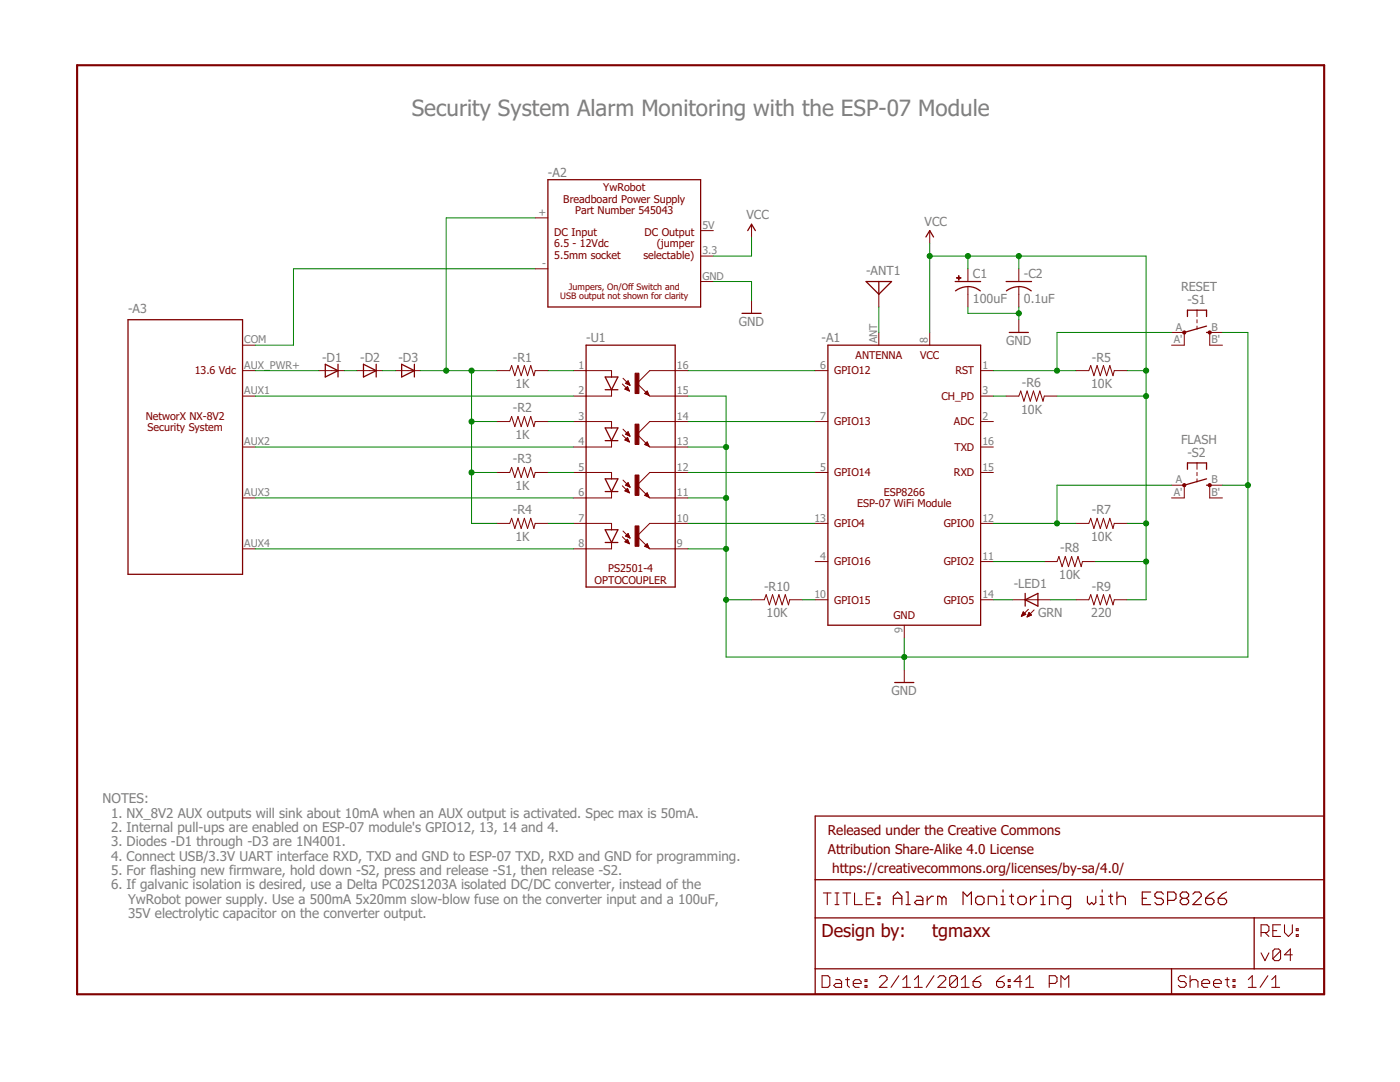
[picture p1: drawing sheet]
<svg xmlns="http://www.w3.org/2000/svg" width="279mm" height="216mm" viewBox="0 0 279 216" stroke-linecap="round" stroke-linejoin="round" font-family="sans-serif">
<g fill="none" stroke="#800000" stroke-width=".2">
<path d="M106.8 43.5h2.5M106.8 53.6h2.5M139.8 51.1h2.6M139.8 56.2h2.6M139.8 46h2.6M150 44.7v2.6M150 60v2.5M175.4 58.7v2.6M185.5 46v2.6M193.2 53.6v2.6M193.2 57.2v4.1M203.3 53.6v2.6"/>
<path d="M203.3 57.2v4.1M48.4 74h2.5M48.4 79h2.5M48.4 68.9h2.5M63.6 74h5.1M71.3 74h5M78.9 74h5.1M99.2 74h2.5l.4-1.1 .6 2.1 .7-2.1 .6 2.1 .6-2.1 .7 2.1 .6-2.1 .7 2.1 .2-1h2.5M114.4 74h7.6v1.2M122 77.8v1.2h-7.6M124.2 76.6l1.4 1.4M124.3 75.5l1.4 1.4"/>
<path d="M124.7 77.6l.5-.5 .4 .9M124.7 77.6l.9 .4M124.7 77.6h.8M124.8 76.5l.5-.5 .4 .9zM124.8 77.5h.6M124.9 76.4h.6M124.9 77.4h.4M125 76.6h.6M125 76.3h.5M125 77.8h.5M125.1 77.3h.2M125.1 76.2h.4"/>
<path d="M125.2 77.2h.1M125.3 76.1h.1M125.3 76.7h.3M125.3 77.9h.3M125.6 76.8h.1M125.6 78h.1M128.7 78.5h.7M128.8 78.4h.5M128.9 78.6h.5M128.9 78.3h.4M129.1 78.1h.1M129.1 78.7h.4"/>
<path d="M129.2 78l.3 .9-.8-.4zM129.4 78.8h.1M137.3 74h-7.6l-2.6 2.5 2.6 2.5h7.6M162.7 74h2.5M175.4 66.3v2.6M185.5 66.3v2.6M195.7 74h2.5M195.7 79h2.5M200.8 79h2.5l.4-1 .6 2.1 .7-2.1 .6 2.1 .6-2.1 .7 2.1 .6-2.1 .7 2.1 .2-1.1h2.5M203.3 63.8v2.5M214.8 74h2.5l.4-1.1 .6 2.1 .6-2.1 .7 2.1 .6-2.1 .7 2.1 .6-2.1 .6 2.1 .3-1h2.5M233.8 66.3h2.5v2.6h-2.5"/>
<path d="M238.9 61.9v1.3M238.9 63.8v.6M238.9 65.1v.6M244 66.3h-2.6v2.6h2.6M48.4 89.2h2.5M48.4 99.4h2.5M99.2 84.1h2.5l.4-1 .6 2 .7-2 .6 2 .6-2 .7 2 .6-2 .7 2 .2-1h2.5M99.2 94.3h2.5l.4-1 .6 2 .7-2 .6 2 .6-2 .7 2 .6-2 .7 2 .2-1h2.5M114.4 84.1h7.6v1.3M114.4 94.3h7.6v1.2M122 87.9v1.3h-7.6M122 98.1v1.3h-7.6"/>
<path d="M124.2 86.8l1.4 1.4M124.2 96.9l1.4 1.4M124.3 85.6l1.4 1.4M124.3 95.8l1.4 1.4M124.7 98l.5-.5 .4 .8M124.7 98l.9 .3M124.7 87.8h.7M124.8 97.9h.6M124.8 86.7l.5-.6 .4 .9zM124.8 96.8l.5-.5 .4 .9zM124.9 87.7h.5M124.9 96.8h.7"/>
<path d="M124.9 97.8h.5M124.9 98h.6M124.9 86.6h.6M124.9 86.7h.7M124.9 96.7h.6M125 87.9h.5M125 87.5h.3M125 97.7h.3M125.1 86.4h.4M125.1 96.6h.4M125.1 87.4h.2M125.1 97.6h.2"/>
<path d="M125.2 86.3h.2M125.2 96.9h.4M125.2 98.1h.3M125.2 96.5h.2M125.2 86.8h.4M125.2 87.3l.4 .9M125.2 87.3l-.5 .5 .9 .4M125.2 87.3h.1M125.2 88h.3M125.3 86.2h.1M125.3 96.4h.1M125.5 97.1h.2"/>
<path d="M125.5 98.3h.1M125.5 86.9h.2M125.5 88.1h.1M125.7 97.2h.1M128.7 88.6h.6M128.7 98.9h.7M128.7 98.8h.6M128.8 88.8h.6M128.8 88.5h.5M128.9 98.6h.4M129 88.4h.2M129 98.5h.2"/>
<path d="M129 99h.5M129.1 88.9h.4M129.1 88.3h.1M129.1 98.4h.1M129.2 88.2l.3 .9-.8-.4zM129.2 98.3l.3 .9-.8-.4zM129.3 99.1h.2M129.3 89h.2M137.3 84.1h-7.6l-2.6 2.6 2.6 2.5h7.6M137.3 94.3h-7.6l-2.6 2.5 2.6 2.6h7.6M162.7 84.1h2.5M162.7 94.3h2.5"/>
<path d="M195.7 84.1h2.5M195.7 94.3h2.5M195.7 89.2h2.5M233.8 96.8h2.5v2.6h-2.5M238.9 92.4v1.2M238.9 94.3v.6M238.9 95.5v.7M244 96.8h-2.6v2.6h2.6M48.4 109.5h2.5M99.2 104.4h2.5l.4-1 .6 2.1 .7-2.1 .6 2.1 .6-2.1 .7 2.1 .6-2.1 .7 2.1 .2-1.1h2.5M114.4 104.4h7.6v1.3M122 108.2v1.3h-7.6"/>
<path d="M124.2 107.1l1.4 1.4M124.3 106l1.4 1.4M124.7 108.1l.5-.5 .4 .9zM124.8 108.1h.6M124.8 108.2h.7M124.9 107h.7M124.9 107.9h.5M125 106.8h.5M125 107.8h.3M125.1 107.1h.5M125.1 106.7h.4M125.1 108.3h.4"/>
<path d="M125.2 107.7h.1M125.2 106.6h.2M125.3 106.5l.4 .9M125.3 106.5l-.5 .5 .9 .4M125.3 106.5h.1M125.4 107.2h.3M125.4 108.4h.2M125.7 107.3h.1M128.7 109l.8 .4M128.7 109h.7M128.8 108.9h.5M128.9 108.8h.4"/>
<path d="M129 109.1h.4M129 108.6h.2M129.1 108.5h.1M129.2 108.5l.3 .9M129.2 108.5l-.5 .5M129.2 109.3h.3M129.5 109.4h.1M137.3 104.4h-7.6l-2.6 2.6 2.6 2.5h7.6M150 119.7h2.5l.4-1 .6 2 .7-2 .6 2 .6-2 .7 2 .6-2 .7 2 .2-1h2.5M162.7 104.4h2.5M162.7 119.7h2.5M162.7 112.1h2.5"/>
<path d="M195.7 104.4h2.5M195.7 119.7h2.5M195.7 112.1h2.5M202.1 119.7h7.6M208.4 112.1h2.5l.4-1.1 .7 2.1 .6-2.1 .6 2.1 .7-2.1 .6 2.1 .6-2.1 .7 2.1 .2-1h2.6M214.8 104.4h2.5l.4-1 .6 2.1 .6-2.1 .7 2.1 .6-2.1 .7 2.1 .6-2.1 .6 2.1 .3-1.1h2.5M214.8 119.7h2.5l.4-1 .6 2 .6-2 .7 2 .6-2 .7 2 .6-2 .6 2 .3-1h2.5M180.5 124.8v2.5M180.5 133.6v2.6M203.9 122.9h.1M203.9 122.8h.4M204 122.6h.6"/>
<path d="M204 122.5h.7M204.1 122.4h.4M204.1 122.3h.3M204.2 122.2h.1M204.2 122.1l.5 .5-.9 .4zM205 123h.2M205.1 122.9h.4M205.1 122.8h.7M205.2 122.6h.6M205.2 122.5h.5M205.2 121.6l-1.4 1.4M205.3 122.4h.2"/>
<path d="M205.3 122.3h.1M205.4 122.2l.5 .5-.9 .4zM206.4 121.7l-1.4 1.4"/>
</g>
<g fill="none" stroke="#800000" stroke-width=".25">
<path d="M109.3 35.9h30.5v25.4h-30.5zM149.2 46l.8-1.3 .7 1.3M172.8 56.2h5.1l-2.5 2.5zM175.4 56.2v2.5M184.8 47.3l.7-1.3 .8 1.3M190.6 56.2h5.1M190.7 58a4 4 0 0 1 4.9 0M200.8 56.2h5.1M200.9 58a4 4 0 0 1 4.9 0M25.5 63.8h22.9v50.8h-22.9zM64.9 72.7l2.6 1.3-2.6 1.2zM67.5 72.7v2.5"/>
<path d="M72.5 72.7l2.6 1.3-2.6 1.2zM75.1 72.7v2.5M80.2 72.7l2.5 1.3-2.5 1.2zM82.7 72.7v2.5M117 68.9h17.7v48.2h-17.7zM120.8 75.2h2.5l-1.3 2.6zM120.8 77.8h2.5M148.1 62.5h3.8M165.2 68.9h30.5v55.9h-30.5zM201.4 66.3h3.8M237 63.2v-1.3h3.8v1.3M240.8 66.3h.6"/>
<path d="M240.8 65.1l-4.5 1.2M120.8 85.4h2.5l-1.3 2.5zM120.8 87.9h2.5M120.8 95.5h2.5l-1.3 2.6zM120.8 98.1h2.5M237 93.6v-1.2h3.8v1.2M240.8 96.8h.6M240.8 95.5l-4.5 1.3M120.8 105.7h2.5l-1.3 2.5zM120.8 108.2h2.5M204.6 119.7l2.5-1.3v2.5zM204.6 118.4v2.5"/>
<path d="M178.6 136.2h3.8M162.7 162.8h101.6v35.6h-101.6zM162.7 175.5h101.6M162.7 183.2h101.6M162.7 193.3h101.6M233.8 193.3v5.1M250.3 183.2v10.1"/>
</g>
<g fill="#800000" stroke="#800000" stroke-width=".2">
<path d="M126.7 74.5h.8v4h-.8z"/>
<path d="M126.7 84.6h.8v4.1h-.8z"/>
<path d="M126.7 94.8h.8v4h-.8z"/>
<path d="M126.7 104.9h.8v4.1h-.8z"/>
<path d="M190.9 55.4h.9v.1h-.9z"/>
<path d="M191.3 55h.1v.9h-.1z"/>
</g>
<path d="M15.4 13h248.9v185.4h-248.9z" fill="none" stroke="#800000" stroke-width=".42"/>
<g fill="none" stroke="#800000" stroke-width=".21">
<path d="M164.3 178.2h1.6M165.1 178.2v2.3M166.6 178.2h.8M167 178.2v2.3M168.2 178.2h1.6M169 178.2v2.3M170.5 178.2v2.3h1.6M172.9 179.3h.8M174.5 178.2h-1.6v2.3h1.6M175.2 179h.4v.3h-.4zM164.1 194.7h1.1l.4 .4v1.5l-.4 .4h-1.1zM166.6 180.5h.8"/>
<path d="M166.8 195.5h.8l.4 .4v1.1h-1.2l-.4-.4 .4-.4h1.2M168.7 195.5h.8M169.1 195.1v1.5l.4 .4M170.3 196.2h1.6v-.3l-.4-.4h-.8l-.4 .4v.7l.4 .4h.8M172.6 196.6h.4v.4h-.4zM172.6 195.5h.4v.4h-.4zM175.2 180.1h.4v.4h-.4zM175.5 195.1l.4-.4h.8l.3 .4v.4l-1.5 1.5h1.5M179.4 194.7l-1.6 2.3M180.2 197h1.5M180.2 195.5l.8-.8v2.3M182.5 197h1.6"/>
<path d="M182.5 195.5l.8-.8v2.3M186.4 194.7l-1.6 2.3M187.2 195.1l.4-.4h.7l.4 .4v.4l-1.5 1.5h1.5M191.1 195.1v1.5l-.4 .4h-.8l-.4-.4M191.1 195.1l-.4-.4h-.8l-.4 .4v1.5M191.1 195.1l-1.6 1.5M191.9 197h1.5M191.9 195.5l.7-.8v2.3M194.2 195.9h1.2l.3 .3v.4l-.3 .4h-.8l-.4-.4zM195.7 194.7l-.7 .4-.8 .8M198.9 195.9h1.1l.4 .3v.4l-.4 .4h-.7l-.4-.4zM200.4 194.7l-.8 .4-.7 .8"/>
<path d="M201.2 196.6h.4v.4h-.4zM201.2 195.5h.4v.4h-.4zM203.9 195.9h-1.5l1.2-1.2v2.3M204.7 197h1.6M204.7 195.5l.8-.8v2.3M209.4 196.2h1.2l.3-.3v-.8l-.3-.4h-1.2v2.3M211.7 197v-2.3l.8 .8 .8-.8v2.3M236.7 195.1l-.4-.4h-.7l-.4 .4v.4l.4 .4h.7l.4 .3v.4l-.4 .4h-.7l-.4-.4M237.5 195.9l.4-.4h.8l.4 .4v1.1M237.5 194.7v2.3M239.8 196.2h1.6v-.3l-.4-.4h-.8l-.4 .4v.7l.4 .4h.8M242.2 196.2h1.5v-.3l-.3-.4h-.8l-.4 .4v.7l.4 .4h.8"/>
<path d="M244.5 195.5h.8M244.9 195.1v1.5l.4 .4M246.1 196.6h.4v.4h-.4zM246.1 195.5h.4v.4h-.4zM249.1 197h1.6M249.1 195.5l.8-.8v2.3M251.7 186.1h1.2l.3-.4v-.8l-.3-.4h-1.2v2.4M251.7 190.1l.8 1.6 .7-1.6M252.5 186.1l.7 .8M253 194.7l-1.5 2.3M253.8 197h1.6M253.8 195.5l.8-.8v2.3"/>
<path d="M254 185.7h.8M255.6 184.5h-1.6v2.4h1.6M255.6 189.7l-.4-.3h-.8l-.4 .3v1.6M255.6 189.7v1.6l-.4 .4h-.8l-.4-.4M255.6 189.7l-1.6 1.6M256.3 184.5v1.6l.8 .8 .8-.8v-1.6M257.9 190.5h-1.6l1.2-1.1v2.3M258.7 186.5h.4v.4h-.4zM258.7 185.3h.4v.4h-.4z"/>
</g>
<g fill="none" stroke="#800000" stroke-width=".23">
<path d="M178.3 179.2h1.7M180.8 178h.4v2.5M182.9 178.8h.9l.4 .4v1.3h-1.3l-.4-.4 .4-.4h1.3M185 178.8v1.7M186.3 178.8h-.4l-.9 .9M188 179.2l-.4-.4h-.5v1.7M188 179.2v1.3M188 179.2l.4-.4 .4 .4v1.3M194.7 179.2l.4-.4h.9l.4 .4v.9l-.4 .4h-.9l-.4-.4zM199.8 178.8h.4v1.7M200.2 177.6v.4M201.4 178.8h.9"/>
<path d="M201.9 178.4v1.7l.4 .4M203.1 179.2l.4-.4h.9l.4 .4v.9l-.4 .4h-.9l-.4-.4zM205.7 178.8v1.7M206.9 178.8h-.4l-.8 .9M207.8 178.8h.4v1.7M208.2 177.6v.4M217 178.8v1.3l.4 .4 .5-.4 .4 .4 .4-.4v-1.3M219.5 178.8h.5v1.7M220 177.6v.4M221.2 178.8h.9M221.7 178.4v1.7l.4 .4M222.9 179.2l.4-.4h.9l.4 .4v1.3"/>
<path d="M222.9 178v2.5M228 179.2h.8M229.6 178h-1.6v2.5h1.6M232.2 178.4l-.4-.4h-.9l-.4 .4v.4l.4 .4h.9l.4 .5v.4l-.4 .4h-.9l-.4-.4M233 179.7h1.3l.4-.5v-.8l-.4-.4h-1.3v2.5M236 179.2h.8M236 179.2l-.5-.4v-.4l.5-.4h.8l.4 .4v.4l-.4 .4M236 179.2l-.5 .5v.4l.5 .4h.8l.4-.4v-.4l-.4-.5M238.1 178.4l.4-.4h.8l.4 .4v.4l-1.6 1.7h1.6M240.6 179.2h1.3l.4 .5v.4l-.4 .4h-.9l-.4-.4zM242.3 178l-.9 .4-.8 .8M243.1 179.2h1.3l.4 .5v.4l-.4 .4h-.9l-.4-.4z"/>
<path d="M244.8 178l-.9 .4-.8 .8M178.3 180.5v-1.7l.8-.8 .9 .8v1.7M180.8 180.5h.9M192.2 180.5v-2.5l.8 .8 .9-.8v2.5M197.2 180.5v-1.7h1.3l.4 .4v1.3M199.8 180.5h.8M207.8 180.5h.8M209.4 180.5v-1.7h1.3l.4 .4v1.3M213.7 180.5h-1.3l-.4-.4v-.9l.4-.4h1.3v2.1l-.5 .4h-.4M219.5 180.5h.9"/>
</g>
<g fill="#800000" stroke="#800000" stroke-width=".2">
<circle cx="236.3" cy="96.8" r=".33"/>
<circle cx="241.4" cy="96.8" r=".33"/>
<circle cx="236.3" cy="66.3" r=".33"/>
<circle cx="241.4" cy="66.3" r=".33"/>
</g>
<g fill="none" stroke="#008000" stroke-width=".2">
<path d="M106.8 43.5h-17.8v30.5M106.8 53.6h-48.2v15.3h-7.7M142.4 56.2h7.6v3.8M150 47.3v3.8h-7.6M185.5 51.1h43.2v68.6h-3.8M185.5 48.6v17.7M193.2 51.1v2.5M203.3 51.1v2.5M50.9 74h12.7M50.9 79h63.5M68.7 74h2.6M76.3 74h2.6"/>
<path d="M84 74h15.2M94.1 74v30.4h5.1M109.3 74h5.1M137.3 74h25.4M175.4 61.3v5M193.2 61.3v1.2h10.1M198.2 74h16.6M198.2 79h2.6M203.3 61.3v2.5M210.9 79h17.8M224.9 74h3.8M233.8 66.3h-22.9v7.7"/>
<path d="M244 66.3h5v64.8h-104.1v-52.1h-7.6M50.9 89.2h63.5M50.9 99.4h63.5M94.1 94.3h5.1M94.1 84.1h5.1M109.3 94.3h5.1M109.3 84.1h5.1M137.3 94.3h25.4M137.3 84.1h25.4M137.3 89.2h7.6M137.3 99.4h7.6M233.8 96.8h-22.9v7.6"/>
<path d="M244 96.8h5M50.9 109.5h63.5M109.3 104.4h5.1M137.3 104.4h25.4M137.3 109.5h7.6M144.9 119.7h5.1M160.1 119.7h2.6M198.2 104.4h16.6M198.2 119.7h3.9M198.2 112.1h10.2M209.7 119.7h5.1M218.6 112.1h10.1"/>
<path d="M224.9 104.4h3.8M180.5 127.3v6.3"/>
</g>
<g fill="#008000" stroke="#008000" stroke-width=".2">
<circle cx="94.1" cy="74" r=".51"/>
<circle cx="94.1" cy="94.3" r=".51"/>
<circle cx="94.1" cy="84.1" r=".51"/>
<circle cx="89" cy="74" r=".51"/>
<circle cx="144.9" cy="89.2" r=".51"/>
<circle cx="144.9" cy="99.4" r=".51"/>
<circle cx="144.9" cy="109.5" r=".51"/>
<circle cx="180.5" cy="131.1" r=".51"/>
<circle cx="144.9" cy="119.7" r=".51"/>
<circle cx="249" cy="96.8" r=".51"/>
<circle cx="203.3" cy="62.5" r=".51"/>
<circle cx="228.7" cy="74" r=".51"/>
<circle cx="228.7" cy="79" r=".51"/>
<circle cx="228.7" cy="104.4" r=".51"/>
<circle cx="185.5" cy="51.1" r=".51"/>
<circle cx="203.3" cy="51.1" r=".51"/>
<circle cx="228.7" cy="112.1" r=".51"/>
<circle cx="193.2" cy="51.1" r=".51"/>
<circle cx="210.9" cy="104.4" r=".51"/>
<circle cx="210.9" cy="74" r=".51"/>
</g>
<text font-size="4.5" fill="#808080" x="82.2" y="23.2">Security System Alarm Monitoring with the ESP-07 Module</text>
<g font-size="3.6" fill="#800000">
<text x="164" y="187">Design by:</text>
<text x="186.1" y="187">tgmaxx</text>
</g>
<g font-size="2.7" fill="#808080">
<text x="20.5" y="160.3">NOTES:</text>
<text x="22.2" y="163.2">1. NX_8V2 AUX outputs will sink about 10mA when an AUX output is activated. Spec max is 50mA.</text>
<text x="22.2" y="166">2. Internal pull-ups are enabled on ESP-07 module's GPIO12, 13, 14 and 4.</text>
<text x="22.2" y="168.9">3. Diodes -D1 through -D3 are 1N4001.</text>
<text x="22.2" y="171.7">4. Connect USB/3.3V UART interface RXD, TXD and GND to ESP-07 TXD, RXD and GND for programming.</text>
<text x="22.2" y="174.6">5. For flashing new firmware, hold down -S2, press and release -S1, then release -S2.</text>
<text x="22.2" y="177.4">6. If galvanic isolation is desired, use a Delta PC02S1203A isolated DC/DC converter, instead of the</text>
<text x="25.5" y="180.3">YwRobot power supply. Use a 500mA 5x20mm slow-blow fuse on the converter input and a 100uF,</text>
<text x="25.5" y="183.2">35V electrolytic capacitor on the converter output.</text>
</g>
<g font-size="2.7" fill="#800000">
<text x="165.2" y="166.7">Released under the Creative Commons</text>
<text x="165.2" y="170.5">Attribution Share-Alike 4.0 License</text>
<text x="166.1" y="174.3">https://creativecommons.org/licenses/by-sa/4.0/</text>
</g>
<g font-size="2.5" fill="#808080">
<text x="109.4" y="35.2">-A2</text>
<text x="149" y="43.7">VCC</text>
<text x="184.5" y="45">VCC</text>
<text x="172.8" y="54.9">-ANT1</text>
<text x="194.2" y="55.5">C1</text>
<text x="204.3" y="55.5">-C2</text>
<text x="235.7" y="58.1">RESET</text>
<text x="25.5" y="62.5">-A3</text>
<text x="147.5" y="65.1">GND</text>
<text x="194.2" y="60.4">100uF</text>
<text x="204.3" y="60.4">0.1uF</text>
<text x="237" y="60.6">-S1</text>
<text x="117" y="68.2">-U1</text>
<text x="164" y="68.2">-A1</text>
<text x="200.8" y="68.9">GND</text>
<text x="64.3" y="72.2">-D1</text>
<text x="71.9" y="72.2">-D2</text>
<text x="79.5" y="72.2">-D3</text>
<text x="102.4" y="72.1">-R1</text>
<text x="102.9" y="77.4">1K</text>
<text x="204" y="77.2">-R6</text>
<text x="217.8" y="77.4">10K</text>
<text x="217.9" y="72.1">-R5</text>
<text x="102.4" y="82.3">-R2</text>
<text x="203.8" y="82.5">10K</text>
<text x="102.9" y="87.6">1K</text>
<text x="235.7" y="88.6">FLASH</text>
<text x="102.4" y="92.5">-R3</text>
<text x="237" y="91.1">-S2</text>
<text x="102.9" y="97.8">1K</text>
<text x="102.4" y="102.6">-R4</text>
<text x="102.9" y="107.9">1K</text>
<text x="217.8" y="107.9">10K</text>
<text x="217.9" y="102.6">-R7</text>
<text x="211.6" y="110.2">-R8</text>
<text x="152.5" y="117.9">-R10</text>
<text x="202.3" y="117.4">-LED1</text>
<text x="211.4" y="115.5">10K</text>
<text x="217.9" y="117.9">-R9</text>
<text x="153" y="123.2">10K</text>
<text x="207.2" y="123">GRN</text>
<text x="217.8" y="123.2">220</text>
<text x="177.9" y="138.7">GND</text>
</g>
<g font-size="2.1" fill="#800000">
<text x="112.4" y="40.4">Breadboard Power Supply</text>
<text x="120.4" y="38.2">YwRobot</text>
<text x="110.6" y="47">DC Input</text>
<text x="114.8" y="42.7">Part Number 545043</text>
<text x="128.6" y="47">DC Output</text>
<text x="110.6" y="49.3">6.5 - 12Vdc</text>
<text x="110.6" y="51.6">5.5mm socket</text>
<text x="128.4" y="51.6">selectable)</text>
<text x="131.1" y="49.3">(jumper</text>
<text x="170.8" y="71.5">ANTENNA</text>
<text x="183.6" y="71.5">VCC</text>
<text x="38.9" y="74.7">13.6 Vdc</text>
<text x="166.5" y="74.7">GPIO12</text>
<text x="190.7" y="74.7">RST</text>
<text x="29.1" y="83.7">NetworX NX-8V2</text>
<text x="187.9" y="79.8">CH_PD</text>
<text x="29.5" y="86">Security System</text>
<text x="166.5" y="84.9">GPIO13</text>
<text x="190.4" y="84.9">ADC</text>
<text x="190.5" y="90">TXD</text>
<text x="166.5" y="95">GPIO14</text>
<text x="190.4" y="95">RXD</text>
<text x="171" y="101.3">ESP-07 WiFi Module</text>
<text x="176.4" y="99">ESP8266</text>
<text x="166.5" y="105.2">GPIO4</text>
<text x="188.4" y="105.2">GPIO0</text>
<text x="166.5" y="112.8">GPIO16</text>
<text x="188.4" y="112.8">GPIO2</text>
<text x="118.7" y="116.5">OPTOCOUPLER</text>
<text x="121.4" y="114.2">PS2501-4</text>
<text x="166.5" y="120.4">GPIO15</text>
<text x="178.3" y="123.6">GND</text>
<text x="188.4" y="120.4">GPIO5</text>
</g>
<g font-size="2.1" fill="#808080">
<text x="107.5" y="43.1">+</text>
<text x="140.2" y="45.7">5V</text>
<text x="108.2" y="53.3">-</text>
<text x="140.2" y="50.7">3.3</text>
<text x="140.2" y="55.8">GND</text>
<text x="234.7" y="66">A</text>
<text x="241.8" y="66">B</text>
<text x="48.8" y="68.5">COM</text>
<text x="175" y="68.5" transform="rotate(-90 175 68.5)">ANT</text>
<text x="185.2" y="68.5" transform="rotate(-90 185.2 68.5)">8</text>
<text x="234.2" y="68.5">A'</text>
<text x="241.8" y="68.5">B'</text>
<text x="48.8" y="73.6">AUX_PWR+</text>
<text x="115.5" y="73.6">1</text>
<text x="135.1" y="73.6">16</text>
<text x="163.7" y="73.6">6</text>
<text x="196.1" y="73.6">1</text>
<text x="48.8" y="78.7">AUX1</text>
<text x="115.5" y="78.7">2</text>
<text x="115.5" y="83.8">3</text>
<text x="135.1" y="78.7">15</text>
<text x="135.1" y="83.8">14</text>
<text x="163.7" y="83.8">7</text>
<text x="196.1" y="78.7">3</text>
<text x="196.1" y="83.8">2</text>
<text x="48.8" y="88.8">AUX2</text>
<text x="115.5" y="88.8">4</text>
<text x="135.1" y="88.8">13</text>
<text x="196.1" y="88.8">16</text>
<text x="115.5" y="93.9">5</text>
<text x="135.1" y="93.9">12</text>
<text x="163.7" y="93.9">5</text>
<text x="196.1" y="93.9">15</text>
<text x="48.8" y="99">AUX3</text>
<text x="115.5" y="99">6</text>
<text x="135.1" y="99">11</text>
<text x="234.2" y="99">A'</text>
<text x="234.7" y="96.5">A</text>
<text x="241.8" y="96.5">B</text>
<text x="241.8" y="99">B'</text>
<text x="115.5" y="104.1">7</text>
<text x="135.1" y="104.1">10</text>
<text x="162.5" y="104.1">13</text>
<text x="196.1" y="104.1">12</text>
<text x="48.8" y="109.2">AUX4</text>
<text x="115.5" y="109.2">8</text>
<text x="135.1" y="109.2">9</text>
<text x="163.7" y="111.7">4</text>
<text x="196.1" y="111.7">11</text>
<text x="162.5" y="119.3">10</text>
<text x="196.1" y="119.3">14</text>
<text x="180.1" y="126.3" transform="rotate(-90 180.1 126.3)">9</text>
</g>
<g font-size="1.8" fill="#800000">
<text x="111.8" y="59.7">USB output not shown for clarity</text>
<text x="113.5" y="57.8">Jumpers, On/Off Switch and</text>
</g>
</svg>
